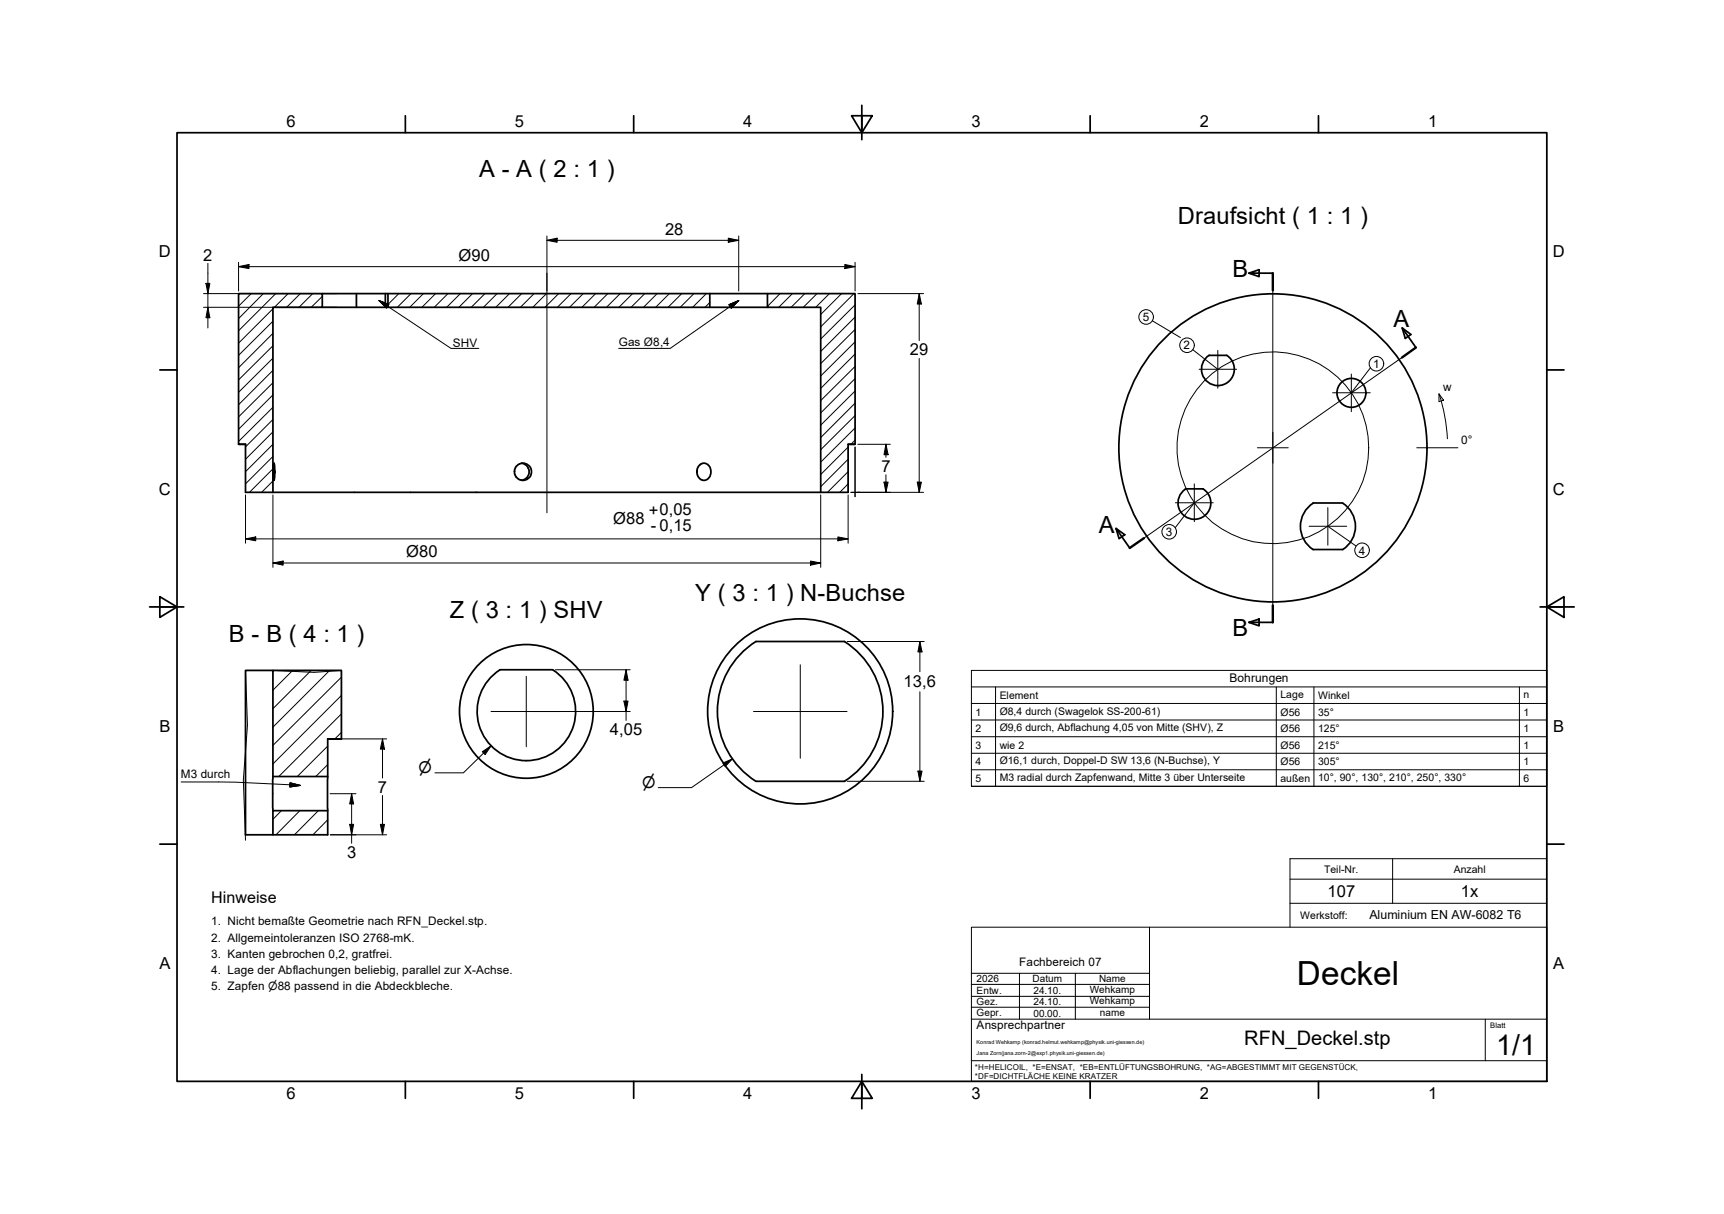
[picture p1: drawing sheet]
<svg xmlns="http://www.w3.org/2000/svg" width="503mm" height="355mm" viewBox="0 0 503 355" stroke-linecap="round" stroke-linejoin="round" font-family="sans-serif">
<!-- layer: BEMASSUNG -->
<g fill="#000">
<path d="M69.7 77.9l3-.7v1.2zM159.7 70.2l3-.6v1.2zM212.7 69.6l3 .6-3 .6zM246.7 77.2l3 .7-3 .5zM60.1 82.8h1.2l-.6 2.9zM60.7 89.7l.6 3.1h-1.2zM110.7 87.8l2.8 1.1-.7 1zM212.9 89l2.8-1.2-2.1 2.2zM268.4 85.7l.6 3.1h-1.2zM258.7 129.8l.6 3h-1.2zM71.7 157.4l3-.6v1.1zM244.7 156.8l2.9 .6-2.9 .5z"/>
<path d="M258.1 140.8h1.2l-.6 3zM267.8 140.8h1.2l-.6 3zM79.7 164.4l3-.5v1.2zM236.7 163.9l2.9 .5-2.9 .7zM182.8 195.6l.6 3h-1.2zM268.6 187.3l.6 3.1h-1.2zM111.7 215.8l.6 3h-1.2zM182.2 204.7h1.2l-.6 3.1zM84.7 228.6l3 .8-3.1 .4zM102.7 231.8l.6 3h-1.2zM140.8 219.5l2.6-1.7-1.7 2.6zM211.1 222.8l2.8-1.2-2.1 2.3z"/>
<path d="M268 225.2h1.2l-.6 3zM102.1 240.7h1.2l-.6 3.1zM111.1 240.7h1.2l-.6 3.1z"/>
</g>
<g fill="none" stroke="#000" stroke-width=".29">
<path d="M60.7 76.9v18.9M69.7 77.9l3-.7v1.2zM69.7 77.9h180M69.7 76.6v8.4M159.7 70.2l3-.6v1.2zM159.7 70.2h56M159.7 68.9v16.1M212.7 69.6l3 .6-3 .6zM215.7 68.9v16.1M246.7 77.2l3 .7-3 .5zM249.7 76.6v8.4M59.4 85.7h39"/>
<path d="M59.4 89.7h39M60.1 82.8h1.2l-.6 2.9zM60.7 89.7l.6 3.1h-1.2zM110.7 87.8l2.1 2.1 .7-1-2.8-1.1 21 13.9h8.1M110.7 87.8l2.8 1.1-.7 1zM212.9 89l2.8-1.2-2.1 2.2zM215.7 87.8l-2.8 1.2 .7 1 2.1-2.2-20 13.9h-15M250.5 85.7h19.2M268.4 85.7l.6 3.1h-1.2zM268.4 85.7v13.8M336.5 93.7l8.2 4.9M268.4 104.7v39.1"/>
<path d="M348.3 102.1l7.3 5.7M400.2 107.4l-5.6 7.3M420.2 115l1.3 1.9-1.3 .4zM420.2 115a51 51 0 0 1 2.4 13.1M249.7 130.6v14.5M250.5 129.8h9.5M258.7 129.8l.6 3h-1.2zM258.7 129.8v3.8M258.7 138.6v5.2M71.7 157.4l3-.6v1.1zM71.7 157.4h175.9M71.7 144.5v14.1"/>
<path d="M79.7 144.5v21.2M239.6 144.5v21.2M244.7 156.8l2.9 .6-2.9 .5zM247.6 144.5v14.1M248.5 143.8h21.2M258.1 140.8h1.2l-.6 3zM267.8 140.8h1.2l-.6 3zM348.7 146.8l-5.5 7.3M387.7 153.7l8.3 5.8M79.7 164.4l3-.5v1.2zM79.7 164.4h159.9M236.7 163.9l2.9 .5-2.9 .7z"/>
<path d="M162.2 195.6h21.8M182.8 195.6l.6 3h-1.2zM182.8 195.6v14.8M247.4 187.3h22.5M268.6 187.3l.6 3.1h-1.2zM268.6 187.3v8.9M96.5 215.8h16.4M111.7 215.8l.6 3h-1.2zM111.7 215.8v11.4M140.8 219.5l2.6-1.7-1.7 2.6zM143.4 217.8l-8.1 7.9h-8.3M154.5 207.8h29.5"/>
<path d="M182.2 204.7h1.2l-.6 3.1zM268.6 202v26.2M52.9 228.4a376.1 376.1 0 0 1 34.8 1l-3.1 .4 .1-1.2 3 .8M84.7 228.6l3 .8-3.1 .4zM96.4 231.8h7.5M102.7 231.8l.6 3h-1.2zM102.7 231.8v14.5M111.7 232.3v11.5M211.1 222.8l2.8-1.2-2.1 2.3zM213.9 221.6l-12 8.4h-9.7M247.4 228.2h22.5M268 225.2h1.2l-.6 3z"/>
<path d="M96.5 243.8h16.4M102.1 240.7h1.2l-.6 3.1zM111.1 240.7h1.2l-.6 3.1z"/>
<circle cx="334.7" cy="92.6" r="2.13"/>
<circle cx="346.6" cy="100.8" r="2.13"/>
<circle cx="401.9" cy="106.2" r="2.13"/>
<circle cx="341.4" cy="155.3" r="2.13"/>
<circle cx="397.7" cy="160.7" r="2.13"/>
</g>
<!-- layer: MITTELLINIE -->
<g fill="none" stroke="#000" stroke-width=".29">
<path d="M159.7 79.8v70M371.7 84.8v92M350.1 107.8h11M355.6 102.3v11.1M389.1 114.7h11M394.6 109.2v11M409.4 104.4l-75.4 52.8M367.2 130.8h9M413.7 130.8h12M343.2 146.8h11.1M348.7 141.3v11.1M382.3 153.7h11"/>
<path d="M387.7 148.2v11M153.7 197.5v20.6M233.7 194.1v27.3M143.4 207.8h20.6M220 207.8h27.3"/>
<circle cx="371.7" cy="130.8" r="28"/>
</g>
<!-- layer: RAHMEN -->
<g fill="none" stroke="#000" stroke-width=".51">
<path d="M51.7 38.8h400v277h-400zM118.4 33.8v5M185 33.8v5M248.7 33.8h6l-3 5zM251.7 30.8v10M318.3 33.8v5M385 33.8v5M46.7 108h5M451.7 108h5M43.7 177.2h10M46.7 174.3l5 2.9-5 3.1zM449.7 177.2h10"/>
<path d="M451.7 177.2l5-2.9v6zM46.7 246.5h5M451.7 246.5h5M118.4 315.8v5M185 315.8v5M251.7 315.8l3 5h-6zM251.7 313.8v10M318.3 315.8v5M385 315.8v5"/>
</g>
<!-- layer: SCHNITTLINIE -->
<path d="M364.7 79.8l3 1v-2l-3 1h7M409.4 95.8l2.6 1.9-1.7 1.1zM409.4 95.8l4 5.7M325.9 154.3l2.5 1.9-1.6 1.1zM325.9 154.3l4 5.7M364.7 181.8l3-1v2zM364.7 181.8h7" fill="none" stroke="#000" stroke-width=".51"/>
<path d="M371.7 79.8v5M413.4 101.5l-4 2.9M334 157.2l-4.1 2.8M371.7 176.8v5" fill="none" stroke="#000" stroke-width=".7"/>
<!-- layer: SCHRIFTFELD -->
<g fill="none" stroke="#000" stroke-width=".29">
<path d="M283.7 195.8h168v33.8h-168zM283.7 220h168M283.7 215.2h168M283.7 210.3h168M283.7 205.4h168M283.7 200.6h168M290.7 200.6v29M372.7 200.6v29M383.7 200.6v29M443.7 200.6v29M283.7 224.8h168M283.7 229.6h168"/>
<path d="M376.7 256.8h75M406.7 250.8v13M451.7 250.8h-75v20M283.7 270.8h168v45h-168zM335.7 270.8v26.8M376.7 263.8h75M283.7 297.6h168M283.7 284.2h52M283.7 287.5h52M283.7 291h52M283.7 294.2h52M297.7 284.2v13.4"/>
<path d="M314 284.2v13.4M433.7 297.6v12.2M283.7 309.8h168"/>
</g>
<!-- layer: SICHTKANTE -->
<g fill="none" stroke="#000" stroke-width=".51">
<path d="M94.1 85.7h113.2v4M94.1 89.7h10M104.1 89.7h9.2M104.1 85.7v4M112.5 85.7v4M113.3 89.7h110.8M113.3 85.7v4M207.3 85.7h16.8M224.1 85.7h25.6v44.1h-2.1v14h-8v-54.1h-15.5zM353.1 103.8a4.8 4.8 0 0 0-1.1 7.1 4.8 4.8 0 0 0 7.3 0 4.8 4.8 0 0 0-1.1-7.1M353.1 103.8h5.1M69.7 129.8h2"/>
<path d="M71.7 129.8h-2v-44.1h24.4v4h-14.4v54.1M71.7 129.8v14h8M79.9 135.3l.4 1.9-.3 3.1-.2-.8zM152.3 135.3a2.5 2.5 0 0 1 2.2 2.5 2.5 2.5 0 0 1-2.2 2.4M204.3 135.7l.6-.2a2.08 2.08 0 0 1 2.7 2.4 2.08 2.08 0 0 1-2.3 2.3 2.08 2.08 0 0 1-1.8-2.7l.2-.9zM247.6 129.8h2.1M79.7 143.8h159.9M345.6 143.3l.6-.5h5.1a4.8 4.8 0 0 1 1.3 7 4.8 4.8 0 0 1-7.1 .6 4.8 4.8 0 0 1 .1-7.1zM383.4 146.9h8.6M383.5 146.9a8 8 0 0 0 0 13.6M392.1 146.9a8 8 0 0 1 0 13.6M383.4 160.5h8.6"/>
<path d="M79.7 195.8h20v20M145.9 195.6h15.5M146 195.6a14.4 14.4 0 0 0-3.2 21.6 14.4 14.4 0 0 0 21.8 0 14.4 14.4 0 0 0-3.2-21.6M220.7 187.4a24.2 24.2 0 0 0 0 40.8M220.7 187.3h25.9M246.6 187.4a24.2 24.2 0 0 1 0 40.8M95.7 215.8h4zM95.7 215.8v28h-24v-48h8v40.9M79.7 226.8h16M95.7 236.7h-16v7.1M220.7 228.2h25.9"/>
<circle cx="394.6" cy="114.7" r="4.2"/>
<circle cx="152.8" cy="137.8" r="2.51"/>
<circle cx="371.7" cy="130.8" r="45"/>
<circle cx="153.7" cy="207.8" r="19.5"/>
<circle cx="233.6" cy="207.8" r="27"/>
</g>
<!-- layer: TEXT -->
<path d="M71.7 195.8l.6 16-1.2 16 .6 17.6M79.7 195.8l12 .6 8-.6" fill="none" stroke="#000" stroke-width=".29"/>
<!-- layer: SCHRAFFUR -->
<g fill="none" stroke="#000" stroke-width=".29">
<path d="M69.7 85.7v.2M73.3 85.7l-3.6 3.7M76.9 85.7l-7.2 7.3M79.7 97.4l-10 10M79.7 93.8l-10 10M79.7 90.2l-10 10M80.5 85.7l-10.8 10.9M84.1 85.7l-4 4M87.7 85.7l-4 4M91.3 85.7l-4 4M94.1 86.6l-3.2 3.1M116.5 85.7l-3.2 3.2"/>
<path d="M120 85.7l-4 4M123.6 85.7l-4 4M127.2 85.7l-4 4M130.8 85.7l-4 4M134.4 85.7l-4 4M138 85.7l-4 4M141.6 85.7l-4 4M145.2 85.7l-4 4M148.8 85.7l-4 4M152.3 85.7l-4 4M156 85.7l-4 4M159.6 85.7l-4 4"/>
<path d="M163.1 85.7l-4 4M166.8 85.7l-4 4M170.3 85.7l-4 4M173.9 85.7l-4 4M177.5 85.7l-4 4M181.1 85.7l-4 4M184.7 85.7l-4 4M188.3 85.7l-4 4M191.9 85.7l-4 4M195.5 85.7l-4 4M199.1 85.7l-4 4M202.6 85.7l-4 4"/>
<path d="M206.2 85.7l-4 4M207.3 88.3l-1.4 1.4M224.2 85.7l-.1 .2M227.8 85.7l-3.7 3.8M231.4 85.7l-4 4M235 85.7l-4 4M238.6 85.7l-4 4M242.2 85.7l-4 4M245.7 85.7l-6.1 6.1M249.4 85.7l-9.8 9.8M249.7 99.8l-10.1 10M249.7 96.2l-10.1 10"/>
<path d="M249.7 92.6l-10.1 10M249.7 89l-10.1 10M79.7 119l-10 9.9M79.7 115.3l-10 10.1M79.7 111.8l-10 10M79.7 108.2l-10 10M79.7 104.6l-10 10M79.7 101l-10 10M249.7 117.8l-10.1 10M249.7 114.2l-10.1 10M249.7 110.6l-10.1 10M249.7 107l-10.1 10"/>
<path d="M249.7 103.4l-10.1 10M79.7 136.9l-6.9 6.9M79.7 133.3l-8 8M79.7 129.8l-8 8M79.7 126.1l-8 8M79.7 122.5l-8 8M247.6 137.8l-6 6M247.6 134.1l-8 8M247.6 130.6l-8 8M249.7 128.5l-1.2 1.3M249.7 125l-10.1 10M249.7 121.4l-10.1 9.9"/>
<path d="M79.7 140.5l-3.3 3.3M247.6 141.3l-2.4 2.5M80.1 195.8l-.4 .4M85.5 195.8l-5.8 5.8M90.9 195.8l-11.2 11.2M96.3 195.8l-16.6 16.6M99.7 197.8l-20 19.9M95.7 217.9l-8.9 8.9M99.7 213.9l-1.9 1.9M99.7 208.5l-18.3 18.3M99.7 203.1l-20 20M82.2 236.7l-2.5 2.6"/>
<path d="M87.6 236.7l-7 7.1M93 236.7l-7 7.1M95.7 239.4l-4.3 4.4M95.7 223.3l-3.5 3.5"/>
</g>
<text font-size="9.7" x="378.7" y="287.7">Deckel</text>
<text font-size="8.3" x="436.9" y="308">1/1</text>
<g font-size="6.9">
<text x="139.9" y="51.6">A - A ( 2 : 1 )</text>
<text x="343.9" y="65.6">Draufsicht ( 1 : 1 )</text>
<text x="359.9" y="80.8">B</text>
<text x="406.9" y="95.4">A</text>
<text x="320.9" y="155.6">A</text>
<text x="203" y="175.6">Y ( 3 : 1 ) N-Buchse</text>
<text x="131.4" y="180.6">Z ( 3 : 1 ) SHV</text>
<text x="359.9" y="185.8">B</text>
<text x="66.9" y="187.6">B - B ( 4 : 1 )</text>
</g>
<text font-size="5.8" x="363.3" y="305.3">RFN_Deckel.stp</text>
<g font-size="4.8">
<text x="83.6" y="37">6</text>
<text x="150.3" y="37">5</text>
<text x="217" y="37">4</text>
<text x="283.7" y="37">3</text>
<text x="350.3" y="37">2</text>
<text x="417" y="37">1</text>
<text x="194.2" y="68.5">28</text>
<text x="46.4" y="75.1">D</text>
<text x="59.4" y="76.1">2</text>
<text x="133.9" y="76.1">Ø90</text>
<text x="453.4" y="75.1">D</text>
<text x="265.7" y="103.8">29</text>
<text x="257.4" y="137.8">7</text>
<text x="46.4" y="144.4">C</text>
<text x="453.4" y="144.4">C</text>
<text x="179.1" y="153">Ø88</text>
<text x="189.4" y="150.6">+0,05</text>
<text x="190.1" y="155">- 0,15</text>
<text x="118.6" y="162.7">Ø80</text>
<text x="263.8" y="200.5">13,6</text>
<text x="46.5" y="213.6">B</text>
<text x="178.1" y="214.7">4,05</text>
<text x="453.5" y="213.6">B</text>
<text x="110.3" y="231.5">7</text>
<text x="101.3" y="250.6">3</text>
<text x="387.6" y="262">107</text>
<text x="426.6" y="262">1x</text>
<text x="46.5" y="282.9">A</text>
<text x="453.5" y="282.9">A</text>
<text x="83.6" y="321">6</text>
<text x="150.3" y="321">5</text>
<text x="217" y="321">4</text>
<text x="283.7" y="321">3</text>
<text x="350.3" y="321">2</text>
<text x="417" y="321">1</text>
</g>
<text font-size="4.7" x="61.7" y="263.8">Hinweise</text>
<g font-size="4.6">
<text x="122.2" y="225.7">⌀</text>
<text x="187.5" y="230">⌀</text>
</g>
<text font-size="3.6" x="399.9" y="268.3">Aluminium EN AW-6082 T6</text>
<text font-size="3.5" x="359" y="199.1">Bohrungen</text>
<g font-size="3.4">
<text x="333.7" y="93.8">5</text>
<text x="132.2" y="101.2">SHV</text>
<text x="180.7" y="101.2">Gas Ø8,4</text>
<text x="345.6" y="102.1">2</text>
<text x="401" y="107.5">1</text>
<text x="421.4" y="114.2">w</text>
<text x="426.7" y="129.8">0°</text>
<text x="340.4" y="156.5">3</text>
<text x="396.7" y="161.9">4</text>
<text x="52.8" y="227.1">M3 durch</text>
<text x="61.7" y="270.3">1. Nicht bemaßte Geometrie nach RFN_Deckel.stp.</text>
<text x="61.7" y="275">2. Allgemeintoleranzen ISO 2768-mK.</text>
<text x="61.7" y="279.8">3. Kanten gebrochen 0,2, gratfrei.</text>
<text x="61.7" y="284.5">4. Lage der Abflachungen beliebig, parallel zur X-Achse.</text>
<text x="297.6" y="282">Fachbereich 07</text>
<text x="61.7" y="289.3">5. Zapfen ⌀88 passend in die Abdeckbleche.</text>
<text x="285.2" y="300.4">Ansprechpartner</text>
</g>
<g font-size="3">
<text x="373.9" y="203.8">Lage</text>
<text x="444.9" y="203.9">n</text>
<text x="284.9" y="209">1</text>
<text x="291.9" y="204.1">Element</text>
<text x="291.9" y="208.7">Ø8,4 durch (Swagelok SS-200-61)</text>
<text x="373.9" y="209">Ø56</text>
<text x="384.9" y="204.1">Winkel</text>
<text x="384.9" y="209">35°</text>
<text x="444.9" y="209">1</text>
<text x="284.9" y="213.8">2</text>
<text x="291.9" y="213.5">Ø9,6 durch, Abflachung 4,05 von Mitte (SHV), Z</text>
<text x="373.9" y="213.8">Ø56</text>
<text x="384.9" y="213.8">125°</text>
<text x="444.9" y="213.8">1</text>
<text x="284.9" y="218.7">3</text>
<text x="291.9" y="218.7">wie 2</text>
<text x="373.9" y="218.7">Ø56</text>
<text x="384.9" y="218.7">215°</text>
<text x="444.9" y="218.7">1</text>
<text x="284.9" y="223.5">4</text>
<text x="291.9" y="223.2">Ø16,1 durch, Doppel-D SW 13,6 (N-Buchse), Y</text>
<text x="373.9" y="223.5">Ø56</text>
<text x="384.9" y="223.5">305°</text>
<text x="444.9" y="223.5">1</text>
<text x="284.9" y="228.3">5</text>
<text x="291.9" y="228">M3 radial durch Zapfenwand, Mitte 3 über Unterseite</text>
<text x="373.9" y="228.4">außen</text>
<text x="384.9" y="228.1">10°, 90°, 130°, 210°, 250°, 330°</text>
<text x="444.9" y="228.3">6</text>
<text x="386.7" y="254.8">Teil-Nr.</text>
<text x="424.5" y="254.8">Anzahl</text>
<text x="379.7" y="268.4">Werkstoff:</text>
</g>
<g font-size="2.9">
<text x="285.2" y="286.9">2026</text>
<text x="301.5" y="286.9">Datum</text>
<text x="320.9" y="286.9">Name</text>
<text x="285.2" y="293.6">Gez.</text>
<text x="285.2" y="290.3">Entw.</text>
<text x="301.8" y="293.6">24.10.</text>
<text x="301.8" y="290.3">24.10.</text>
<text x="318.2" y="290">Wehkamp</text>
<text x="318.2" y="293.3">Wehkamp</text>
<text x="285.2" y="296.7">Gepr.</text>
<text x="301.8" y="296.9">00.00.</text>
<text x="321.2" y="296.7">name</text>
</g>
<g font-size="2.3">
<text x="284.7" y="312.4">*H=HELICOIL, *E=ENSAT, *EB=ENTLÜFTUNGSBOHRUNG, *AG=ABGESTIMMT MIT GEGENSTÜCK,</text>
<text x="284.7" y="315.2">*DF=DICHTFLÄCHE KEINE KRATZER</text>
</g>
<text font-size="2.2" x="435.2" y="300.2">Blatt</text>
<g font-size="1.6">
<text x="285.2" y="305">Konrad Wehkamp (konrad.helmut.wehkamp@physik.uni-giessen.de)</text>
<text x="285.2" y="308">Jana Zorn(jana.zorn-2@exp1.physik.uni-giessen.de)</text>
</g>
</svg>
